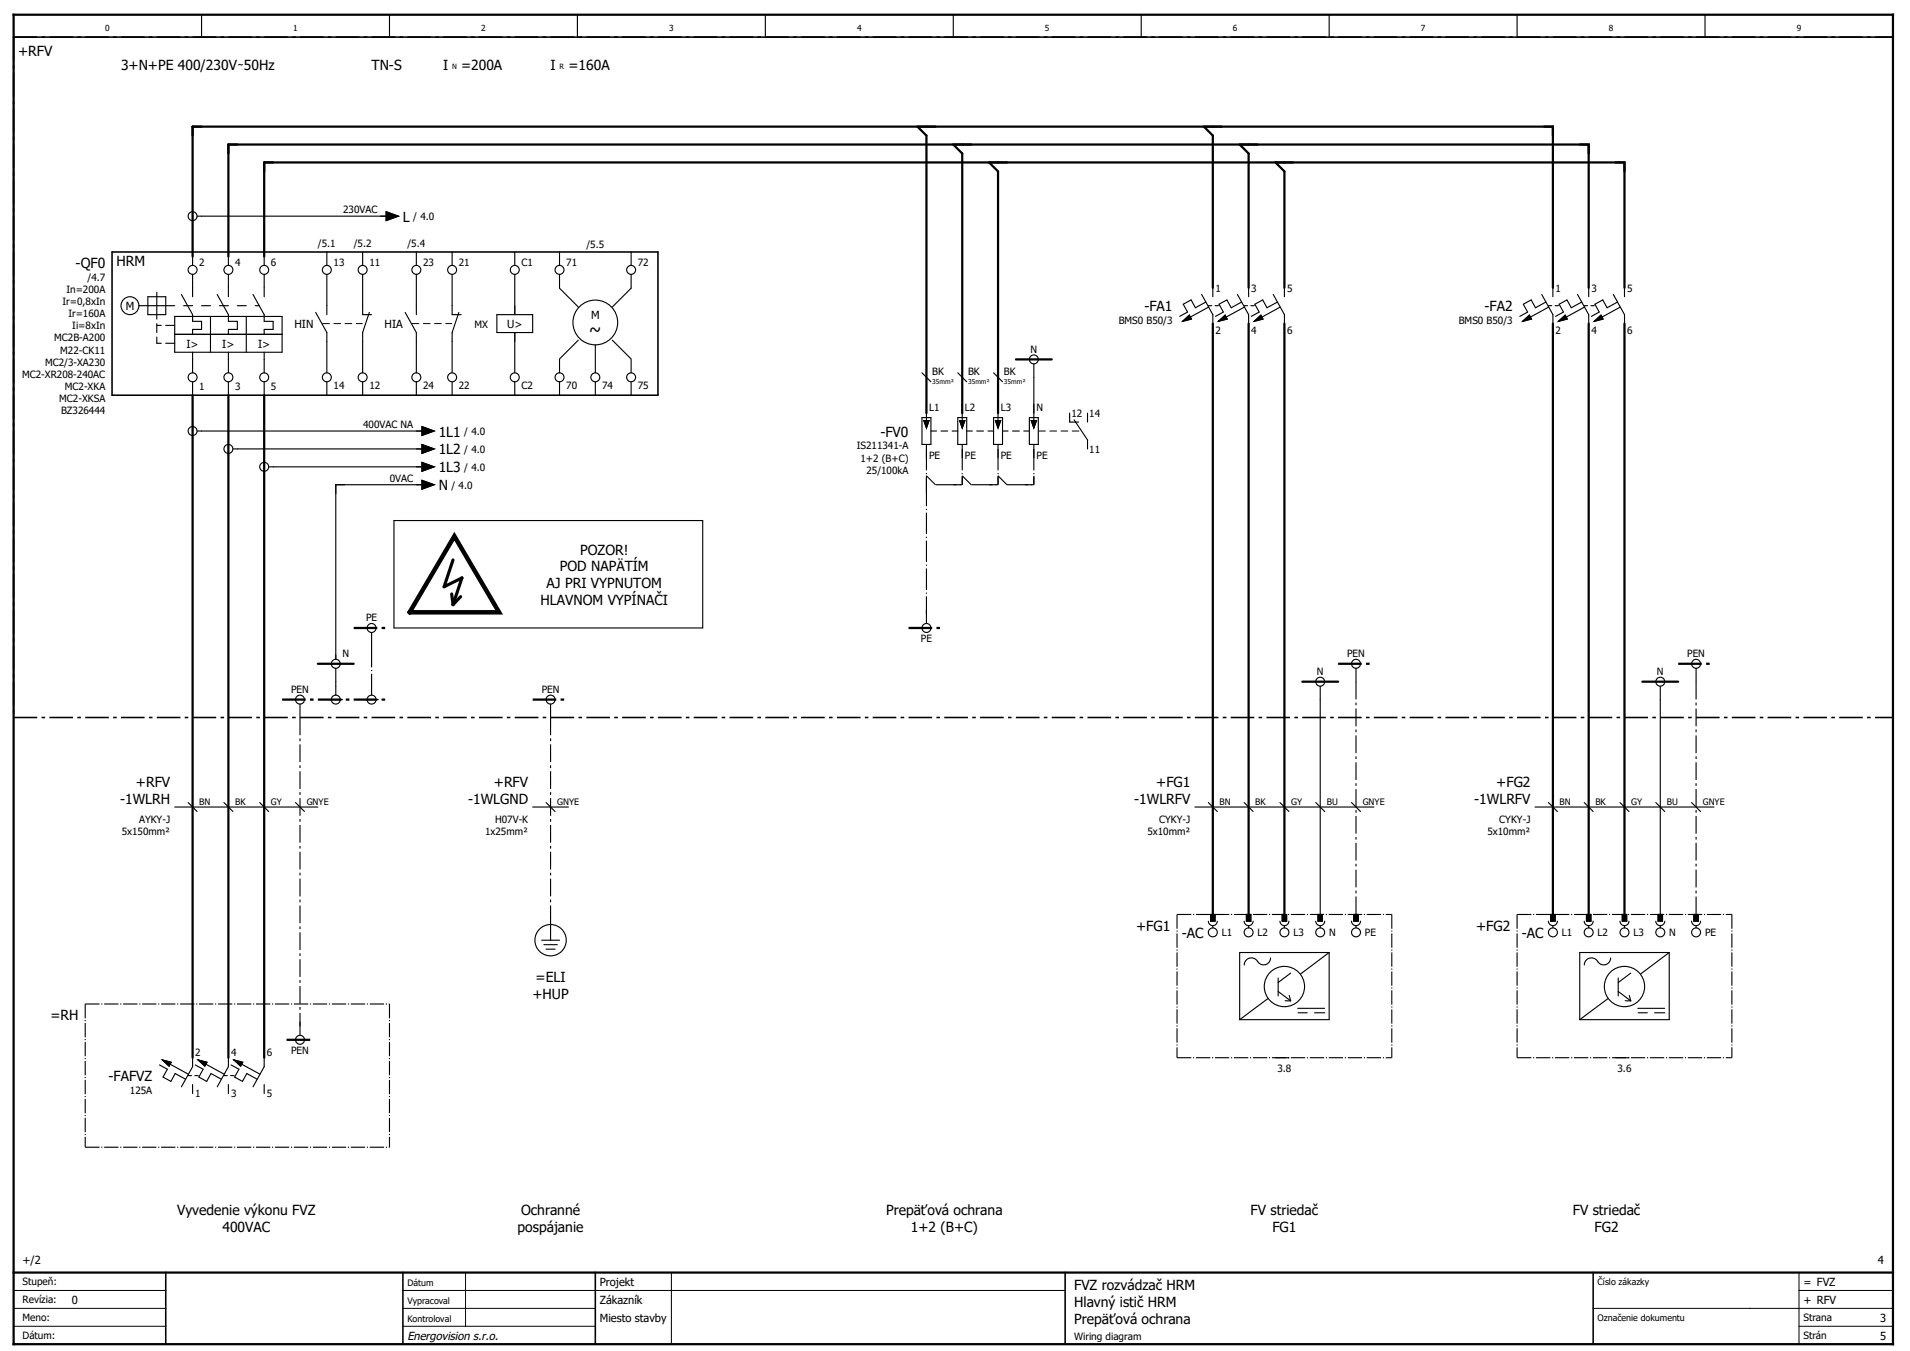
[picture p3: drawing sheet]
<svg xmlns="http://www.w3.org/2000/svg" width="297mm" height="210mm" viewBox="0 0 297 210" stroke-linecap="round" stroke-linejoin="round" font-family="sans-serif">
<path d="M72.4 197.8v8.4M104.4 197.8v11.1M279.7 197.8v11.1M2.1 203.4h23.7M2.1 200.6h23.7M2.1 206.2h23.7M62.7 203.4h29.9M62.7 200.6h102.9M62.7 206.2h29.9M247.7 203.4h46.7M279.7 200.6h14.7M279.7 206.2h14.7" fill="none" stroke="#000" stroke-width=".16"/>
<g fill="none" stroke="#000" stroke-width=".17">
<path d="M31.3 2.3v3.5M60.6 2.3v3.5M89.8 2.3v3.5M119 2.3v3.5M148.2 2.3v3.5M177.5 2.3v3.5M206.7 2.3v3.5M235.9 2.3v3.5M265.1 2.3v3.5M29.9 32.6v2M29.9 39.2v2.1M30.6 33.6h30"/>
<path d="M35.5 39.2v2.1M41.1 39.2v2.1M50.8 39.2v2.1M56.4 39.2v2.1M60 32.9l2 .7-2 .7zM64.7 39.2v2.1M70.3 39.2v2.1M80 39.2v2.1M87 39.2v2.1M98.1 39.2v2.1M21.6 47.5h5.6M23 46.1h2.8v2.8h-2.8z"/>
<path d="M24.4 50.6h.7M24.4 45.4v4.2M24.4 50.3v1.4M24.4 52.4v1h.7M25.8 50.6h1.4M25.8 53.4h1.4M27.2 49.2h16.7v5.6h-16.7zM27.2 52h16.7M28.2 45.8l1.7 3.1v1.1h1.4v1.2h-1.4v.8M28.6 47.5h1.3M29.9 42.6v3.5M29.9 54.8v3.2"/>
<path d="M29.9 59.3v2.1M31.3 47.5h1.4M32.7 49.2v5.6M33.8 45.8l1.7 3.1v1.1h1.4v1.2h-1.4v.8M34.1 47.5h1.4M35.5 42.6v3.5M35.5 54.8v3.2M35.5 59.3v2.1M36.9 47.5h1.4M38.3 49.2v5.6M39.3 45.8l1.8 3.1v1.1h1.4v1.2h-1.4v.8M39.7 47.5h.6"/>
<path d="M41.1 42.6v3.5M41.1 54.8v3.2M41.1 59.3v2.1M49.1 48.6l1.7 3.1v6.3M50.8 42.6v6.3M50.8 59.3v2.1M56.4 42.6v6.3h1.4M56.4 59.3v2.1M57.4 48.6l-1 3.1v6.3M63 48.6l1.7 3.1v6.3M64.7 42.6v6.3M64.7 59.3v2.1"/>
<path d="M70.3 42.6v6.3h1.4M70.3 59.3v2.1M71.3 48.6l-1 3.1v6.3M77.3 48.9h5.5v2.8h-5.5zM80 42.6v6.3M80 51.7v6.3M80 59.3v2.1M87 42.6v2.2l2.9 2.9M87 59.3v2.1M89.9 52.9l-2.9 2.9v2.2M92.6 53.6v4.4M92.6 59.3v2.1"/>
<path d="M95.2 52.9l2.9 2.9v2.2M98.1 42.6v2.2l-2.9 2.9M98.1 59.3v2.1M143.4 58l1.4 1.3M148.9 58l1.4 1.3M154.5 58l1.4 1.3M160.8 56.6v8.8M183.9 50l1-1 .4 .6zM186.9 45.8l1.7 3.1v1.4M187.5 46.9l-1.6 .9-.7-1.2-1.2 .7 .7 1.2-1.3 .7M187.9 47.5h.5M187.9 47.7l-2.8 1.6"/>
<path d="M188.6 44.7v1.4M188.9 47.5h.6M189.4 50l1.1-1 .3 .6zM192.4 45.8l1.8 3.1v1.4M193.1 46.9l-1.7 .9-.6-1.2-1.2 .7 .6 1.2-1.2 .7M193.5 47.5h.5M193.5 47.7l-2.8 1.6M194.2 44.7v1.4M194.5 47.5h.5M195 50l1.1-1 .3 .6zM198 45.8l1.7 3.1v1.4M198.6 46.9l-1.6 .9-.7-1.2-1.2 .7 .7 1.2-1.2 .7"/>
<path d="M199.1 47.7l-2.9 1.6M199.7 44.7v1.4M236.8 50l1-1 .3 .6zM239.7 45.8l1.8 3.1v1.4M240.4 46.9l-1.6 .9-.7-1.2-1.2 .7 .6 1.2-1.2 .7M240.8 47.5h.5M240.8 47.7l-2.8 1.6M241.5 44.7v1.4M241.8 47.5h.5M242.3 50l1.1-1 .3 .6zM245.3 45.8l1.7 3.1v1.4M246 46.9l-1.7 .9-.6-1.2-1.3 .7 .7 1.2-1.2 .7"/>
<path d="M246.3 47.5h.6M246.4 47.7l-2.9 1.6M247 44.7v1.4M247.4 47.5h.5M247.9 50l1-1 .4 .6zM250.9 45.8l1.7 3.1v1.4M251.5 46.9l-1.6 .9-.7-1.2-1.2 .7 .7 1.2-1.2 .7M252 47.7l-2.9 1.6M252.6 44.7v1.4M29.9 66v2M30.6 67h35.5M35.5 68.7v2.1"/>
<path d="M36.2 69.8h29.9M41.1 71.5v2.1M41.8 72.6h24.3M65.6 66.3l1.9 .7-1.9 .7zM65.6 69.1l1.9 .7-1.9 .7zM65.6 71.9l1.9 .7-1.9 .7zM65.6 74.7l1.9 .6-1.9 .7zM66.1 75.3h-13.9v27.2M143.4 64.9h1.4v4.2h-1.4zM143.6 65.4h.9l-.4 1.1zM144.1 62.8v2.6M144.1 69.1v2.1"/>
<path d="M144.8 67h.8M146.3 67h1.1M148.1 67h.8M148.9 64.9h1.4v4.2h-1.4zM149.2 65.4h.8l-.4 1.1zM149.6 62.8v2.6M149.6 69.1v2.1M150.3 67h.9M151.9 67h1M153.6 67h.9M154.5 64.9h1.4v4.2h-1.4zM154.8 65.4h.8l-.4 1.1z"/>
<path d="M155.2 62.8v2.6M155.2 69.1v2.1M155.9 67h.9M157.5 67h1M159.2 67h.9M160.1 64.9h1.4v4.2h-1.4zM160.3 65.4h.9l-.4 1.1zM160.8 69.1v2.1M166.3 64.2v1.4h1.4M167 65.3l2.1 3.1v1.4M169.1 64.2v1.4M57.8 98.3v2.1"/>
<path d="M61.3 80.9h48v16.7h-48zM144.1 94.8v2.1M46.6 109.4v2.1M51.2 108.7h2.1M52.2 103.9v4.2M56.7 108.7h2.1M57.8 106.7v1.4M85.6 109.4v2.1M205.3 106.7v35.4M210.9 103.9v2.1M258.2 106.7v35.4M263.7 103.9v2.1"/>
<path d="M27.2 125.4h22.2M29.3 124.8l1.3 1.3M34.8 124.8l1.4 1.3M40.4 124.8l1.4 1.3M46 124.8l1.3 1.3M82.8 125.4h5.6M84.9 124.8l1.4 1.3M185.8 125.4h27.8M187.9 124.8l1.4 1.3M193.5 124.8l1.4 1.3M199 124.8l1.4 1.3M204.6 124.8l1.4 1.3"/>
<path d="M210.2 124.8l1.4 1.3M238.7 125.4h27.8M240.8 124.8l1.4 1.3M246.3 124.8l1.4 1.3M251.9 124.8l1.4 1.3M257.5 124.8l1.4 1.3M263 124.8l1.4 1.3M46.6 158.8v2.1M84.2 146.1h2.8M84.6 146.8h2.1M84.9 147.5h1.4M85.6 142.1v4"/>
<path d="M187.9 143.2a.7 .7 0 0 0 .7 .7 .7 .7 0 0 0 .7-.7M188.2 142.1h.7v1.1h-.7zM188.6 143.9v.3M193.5 143.2a.7 .7 0 0 0 .7 .7 .7 .7 0 0 0 .7-.7M193.8 142.1h.7v1.1h-.7zM194.2 143.9v.3M197.1 155.2l-4.3 3.3M197.6 148.9a1.08 1.08 0 0 1-.8 1 1.08 1.08 0 0 1-1.2-.5 1.11 1.11 0 0 0-1.3-.5 1.11 1.11 0 0 0-.8 1.1M198.7 152v2.8M198.7 154.1l2 1.5M199 143.2a.7 .7 0 0 0 .7 .7 .7 .7 0 0 0 .7-.7M199.4 142.1h.7v1.1h-.7z"/>
<path d="M199.7 143.9v.3M199.8 155.6h.9M200.5 154.7l.2 .9M200.7 151.3l-2 1.4M201.8 157.4h1.5M201.8 156.7h4.2M204.4 157.4h1.6M204.6 143.2a.7 .7 0 0 0 .7 .7 .7 .7 0 0 0 .7-.7M204.9 142.1h.7v1.1h-.7zM205.3 143.9v.3M206.7 148.1v10.4h-13.9M206.7 148.1l-4.5 3.3"/>
<path d="M206.7 148.1h-13.9v10.4M210.2 143.2a.7 .7 0 0 0 .7 .7 .7 .7 0 0 0 .7-.7M210.5 142.1h.7v1.1h-.7zM210.9 143.9v.3M240.8 143.2a.7 .7 0 0 0 .7 .7 .7 .7 0 0 0 .7-.7M241.1 142.1h.7v1.1h-.7zM241.5 143.9v.3M246.3 143.2a.7 .7 0 0 0 .7 .7 .7 .7 0 0 0 .7-.7M246.7 142.1h.7v1.1h-.7zM247 143.9v.3M250 155.2l-4.4 3.3M250.4 148.9a1.08 1.08 0 0 1-.8 1 1.08 1.08 0 0 1-1.2-.5 1.11 1.11 0 0 0-1.2-.5 1.11 1.11 0 0 0-.8 1.1"/>
<path d="M251.6 152v2.8M251.6 154.1l2 1.5M251.9 143.2a.7 .7 0 0 0 .7 .7 .7 .7 0 0 0 .7-.7M252.3 142.1h.7v1.1h-.7zM252.6 143.9v.3M252.7 155.6h.9M253.4 154.7l.2 .9M253.6 151.3l-2 1.4M254.7 157.4h1.5M254.7 156.7h4.2M257.3 157.4h1.6M257.5 143.2a.7 .7 0 0 0 .7 .7 .7 .7 0 0 0 .7-.7"/>
<path d="M257.8 142.1h.7v1.1h-.7zM258.2 143.9v.3M259.6 148.1v10.4h-14M259.6 148.1l-4.5 3.3M259.6 148.1h-14v10.4M263 143.2a.7 .7 0 0 0 .7 .7 .7 .7 0 0 0 .7-.7M263.4 142.1h.7v1.1h-.7zM263.7 143.9v.3M24.8 165.5l1.2 .7-.6 1.2 1.2 .7 .6-1.2 1.7 .9M25.2 164.8l1.4 .3-.3 .6zM26.5 165.4l2.8 1.6M29.3 167.2h.5"/>
<path d="M29.9 168.6v1.4M29.9 164.4v1.4l-1.7 3.1M30.3 167.2h.5M30.4 165.5l1.2 .7-.7 1.2 1.2 .7 .7-1.2 1.6 .9M30.8 164.8l1.4 .3-.3 .6zM32 165.4l2.9 1.6M34.8 167.2h.5M35.5 168.6v1.4M35.5 164.4v1.4l-1.7 3.1M35.9 167.2h.5M35.9 165.5l1.3 .7-.7 1.2 1.2 .7 .7-1.2 1.6 .9M36.4 164.8l1.4 .3-.4 .6z"/>
<path d="M37.6 165.4l2.8 1.6M41.1 168.6v1.4M41.1 164.4v1.4l-1.8 3.1M198.3 164.4h2.1M251.2 164.4h2.1"/>
<circle cx="29.9" cy="33.6" r=".7"/>
<circle cx="20.2" cy="47.5" r="1.39"/>
<circle cx="29.9" cy="58.6" r=".7"/>
<circle cx="29.9" cy="42" r=".7"/>
<circle cx="35.5" cy="58.6" r=".7"/>
<circle cx="35.5" cy="42" r=".7"/>
<circle cx="41.1" cy="58.6" r=".7"/>
<circle cx="41.1" cy="42" r=".7"/>
<circle cx="50.8" cy="58.6" r=".7"/>
<circle cx="50.8" cy="42" r=".7"/>
<circle cx="56.4" cy="58.6" r=".7"/>
<circle cx="56.4" cy="42" r=".7"/>
<circle cx="64.7" cy="58.6" r=".7"/>
<circle cx="64.7" cy="42" r=".7"/>
<circle cx="70.3" cy="58.6" r=".7"/>
<circle cx="70.3" cy="42" r=".7"/>
<circle cx="80" cy="58.6" r=".7"/>
<circle cx="80" cy="42" r=".7"/>
<circle cx="87" cy="58.6" r=".7"/>
<circle cx="87" cy="42" r=".7"/>
<circle cx="92.6" cy="50.1" r="3.5"/>
<circle cx="92.6" cy="58.6" r=".7"/>
<circle cx="98.1" cy="58.6" r=".7"/>
<circle cx="98.1" cy="42" r=".7"/>
<circle cx="160.8" cy="55.9" r=".7"/>
<circle cx="29.9" cy="67" r=".7"/>
<circle cx="35.5" cy="69.8" r=".7"/>
<circle cx="41.1" cy="72.6" r=".7"/>
<circle cx="57.8" cy="97.6" r=".7"/>
<circle cx="144.1" cy="97.6" r=".7"/>
<circle cx="46.6" cy="108.7" r=".7"/>
<circle cx="52.2" cy="108.7" r=".7"/>
<circle cx="52.2" cy="103.2" r=".7"/>
<circle cx="57.8" cy="108.7" r=".7"/>
<circle cx="85.6" cy="108.7" r=".7"/>
<circle cx="205.3" cy="106" r=".7"/>
<circle cx="210.9" cy="103.2" r=".7"/>
<circle cx="258.2" cy="106" r=".7"/>
<circle cx="263.7" cy="103.2" r=".7"/>
<circle cx="85.6" cy="146.1" r="2.44"/>
<circle cx="188.6" cy="144.9" r=".7"/>
<circle cx="194.2" cy="144.9" r=".7"/>
<circle cx="199.7" cy="153.3" r="3.1"/>
<circle cx="199.7" cy="144.9" r=".7"/>
<circle cx="205.3" cy="144.9" r=".7"/>
<circle cx="210.9" cy="144.9" r=".7"/>
<circle cx="241.5" cy="144.9" r=".7"/>
<circle cx="247" cy="144.9" r=".7"/>
<circle cx="252.6" cy="153.3" r="3.1"/>
<circle cx="252.6" cy="144.9" r=".7"/>
<circle cx="258.2" cy="144.9" r=".7"/>
<circle cx="263.7" cy="144.9" r=".7"/>
<circle cx="46.6" cy="161.6" r=".7"/>
</g>
<path d="M2.1 5.8h292.3M17.4 39.2h84.9v22.2h-84.9zM25.8 197.8v11.1M62.7 197.8v11.1M92.6 197.8v11.1M165.6 197.8v11.1M247.7 197.8v11.1" fill="none" stroke="#000" stroke-width=".24"/>
<g fill="none" stroke="#000" stroke-width=".35">
<path d="M2.1 2.3h292.3v206.6h-292.3zM142.7 19.7l1.4 1.4v43.1M187.2 19.7l1.4 1.4v23.6M188.6 19.7h52.9v25M190 19.7h-160.1v20.2M240.1 19.7h1.4v1.4M148.2 22.5l1.4 1.4v40.3M153.8 25.3l1.4 1.3v37.6M192.8 22.5l1.4 1.4v20.8M194.2 22.5h52.8v22.2M195.5 22.5h-160v17.4M198.3 25.3l1.4 1.3v18.1"/>
<path d="M199.7 25.3h52.9v19.4M201.1 25.3h-160v14.6M245.6 22.5h1.4v1.4M251.2 25.3h1.4v1.3M158 55.9h5.5M188.6 50.3v91.8M194.2 50.3v91.8M199.7 50.3v91.8M241.5 50.3v91.8M247 50.3v91.8M252.6 50.3v91.8M29.9 61.4v103"/>
<path d="M35.5 61.4v103M41.1 61.4v103M49.4 103.2h5.6M202.5 106h5.6M255.4 106h5.6M2.1 197.8h292.3"/>
</g>
<g fill="none" stroke="#000" stroke-width=".17" stroke-dasharray="3.3 .4 .2 .4" stroke-linecap="butt">
<path d="M144.1 69.8v5.5M144.1 75.3v20.2M144.1 74v2.7M144.1 74l1.4 1.3M145.5 75.3h4.1M148.2 75.3h1.4M149.6 69.8v5.5M149.6 74v1.3M149.6 74l1.4 1.3M151 75.3h4.2M153.8 75.3h1.4M155.2 69.8v5.5"/>
<path d="M155.2 74v1.3M155.2 74l1.4 1.3M156.6 75.3h4.2M159.4 75.3h1.4M160.8 69.8v5.5M160.8 74v1.3M57.8 100.4v6.3"/>
</g>
<path d="M46.6 111.5v48M85.6 111.5v30.6M210.9 106v36.1M263.7 106v36.1" fill="none" stroke="#000" stroke-width=".17" stroke-dasharray="2.8 .5 .4 .5" stroke-linecap="butt"/>
<path d="M50.1 50.3h6.3M64 50.3h6.3M161.5 67h6.9" fill="none" stroke="#000" stroke-width=".16" stroke-dasharray="1.1 .6" stroke-linecap="butt"/>
<path d="M55 97.6h5.6M141.3 97.6h5.5M43.9 108.7h16.7M82.8 108.7h5.6M208.1 103.2h5.5M261 103.2h5.5M44.6 161.6h4.1" fill="none" stroke="#000" stroke-width=".35" stroke-dasharray="3.7 .7 .6 .7" stroke-linecap="butt"/>
<path d="M70.7 83.4l6.9 11.8h-13.9z" fill="none" stroke="#000" stroke-width=".7"/>
<path d="M70.2 92.3l.2 1.7M70.4 87l-1.3 4.2 2.7-1.4-1.4 4.2M71.6 92.7l-1.2 1.3" fill="none" stroke="#000" stroke-width=".49"/>
<path d="M2.1 5.8h292.3M2.1 5.8v105.7M294.4 5.8v105.7M2.1 111.5h292.3" fill="none" stroke="#000" stroke-width=".24" stroke-dasharray="3.7 .7 .6 .7" stroke-linecap="butt"/>
<path d="M13.2 156.1h47.4M13.2 156.1v22.2M60.6 156.1v22.2M183 142.1h33.4M183 142.1v22.3M216.4 142.1v22.3M235.9 142.1h33.4M235.9 142.1v22.3M269.3 142.1v22.3M13.2 178.3h47.4M183 164.4h33.4M235.9 164.4h33.4" fill="none" stroke="#000" stroke-width=".17" stroke-dasharray="2.2 .3 .2 .3" stroke-linecap="butt"/>
<g fill="#000" stroke="#000" stroke-width=".16">
<path d="M60 32.9l2 .7-2 .7zM183.9 50l1-1 .4 .6zM189.4 50l1.1-1 .3 .6zM195 50l1.1-1 .3 .6zM236.8 50l1-1 .3 .6zM242.3 50l1.1-1 .3 .6zM247.9 50l1-1 .4 .6zM65.6 66.3l1.9 .7-1.9 .7zM65.6 69.1l1.9 .7-1.9 .7zM65.6 71.9l1.9 .7-1.9 .7zM65.6 74.7l1.9 .6-1.9 .7zM143.6 65.4h.9l-.4 1.1z"/>
<path d="M149.2 65.4h.8l-.4 1.1zM154.8 65.4h.8l-.4 1.1zM160.3 65.4h.9l-.4 1.1zM188.2 142.1h.7v1.1h-.7zM193.8 142.1h.7v1.1h-.7zM199.4 142.1h.7v1.1h-.7zM204.9 142.1h.7v1.1h-.7zM210.5 142.1h.7v1.1h-.7zM241.1 142.1h.7v1.1h-.7zM246.7 142.1h.7v1.1h-.7zM252.3 142.1h.7v1.1h-.7zM257.8 142.1h.7v1.1h-.7z"/>
<path d="M263.4 142.1h.7v1.1h-.7zM25.2 164.8l1.4 .3-.3 .6zM30.8 164.8l1.4 .3-.3 .6zM36.4 164.8l1.4 .3-.4 .6z"/>
</g>
<text font-size="2.6" x="91.6" y="52">~</text>
<g font-size="2.2">
<text x="2.8" y="8.6">+RFV</text>
<text x="18.8" y="10.9">3+N+PE 400/230V∼50Hz</text>
<text x="57.8" y="10.9">TN-S</text>
<text x="68.9" y="10.9">I</text>
<text x="71.7" y="10.9">=200A</text>
<text x="85.6" y="10.9">I</text>
<text x="88.4" y="10.9">=160A</text>
<text x="62.7" y="34.5">L</text>
<text x="11.8" y="41.7">-QF0</text>
<text x="18.1" y="41.3">HRM</text>
<text x="177.9" y="48.4">-FA1</text>
<text x="230.8" y="48.4">-FA2</text>
<text x="68.2" y="67.9">1L1</text>
<text x="68.2" y="70.6">1L2</text>
<text x="136.9" y="67.9">-FV0</text>
<text x="68.2" y="73.4">1L3</text>
<text x="68.2" y="76.2">N</text>
<text x="87.1" y="88.8">POD NAPÄTÍM</text>
<text x="90.2" y="86.2">POZOR!</text>
<text x="84.1" y="94">HLAVNOM VYPÍNAČI</text>
<text x="85" y="91.4">AJ PRI VYPNUTOM</text>
<text x="18.7" y="125">-1WLRH</text>
<text x="21.1" y="122.4">+RFV</text>
<text x="72.8" y="125">-1WLGND</text>
<text x="76.8" y="122.4">+RFV</text>
<text x="176.4" y="125">-1WLRFV</text>
<text x="179.8" y="122.4">+FG1</text>
<text x="229.2" y="125">-1WLRFV</text>
<text x="232.7" y="122.4">+FG2</text>
<text x="176.7" y="144.7">+FG1</text>
<text x="183.8" y="145.8">-AC</text>
<text x="229.5" y="144.7">+FG2</text>
<text x="236.6" y="145.8">-AC</text>
<text x="82.8" y="155.3">+HUP</text>
<text x="83.3" y="152.7">=ELI</text>
<text x="7.8" y="158.6">=RH</text>
<text x="16.9" y="168.1">-FAFVZ</text>
<text x="27.5" y="188.8">Vyvedenie výkonu FVZ</text>
<text x="34.6" y="191.4">400VAC</text>
<text x="80.5" y="191.4">pospájanie</text>
<text x="81" y="188.8">Ochranné</text>
<text x="137.8" y="188.8">Prepäťová ochrana</text>
<text x="141.6" y="191.4">1+2 (B+C)</text>
<text x="194.5" y="188.8">FV striedač</text>
<text x="197.9" y="191.4">FG1</text>
<text x="244.6" y="188.8">FV striedač</text>
<text x="247.9" y="191.4">FG2</text>
<text x="167" y="200.6">FVZ rozvádzač HRM</text>
<text x="167" y="203.2">Hlavný istič HRM</text>
<text x="167" y="205.8">Prepäťová ochrana</text>
</g>
<text font-size="1.8" x="63.3" y="208.2">Energovision s.r.o.</text>
<g font-size="1.7">
<text x="19.5" y="48.2">M</text>
<text x="45.8" y="51">HIN</text>
<text x="59.8" y="51">HIA</text>
<text x="78.9" y="51">U&gt;</text>
<text x="91.9" y="49.6">M</text>
<text x="29" y="54">I&gt;</text>
<text x="34.6" y="54">I&gt;</text>
<text x="40.1" y="54.1">I&gt;</text>
<text x="3.5" y="196.4">+/2</text>
<text x="292" y="196.4">4</text>
<text x="11.2" y="202.7">0</text>
<text x="93.3" y="199.9">Projekt</text>
<text x="93.3" y="202.7">Zákazník</text>
<text x="280.4" y="199.9">= FVZ</text>
<text x="280.4" y="202.7">+ RFV</text>
<text x="93.3" y="205.5">Miesto stavby</text>
<text x="292.4" y="205.5">3</text>
<text x="292.4" y="208.2">5</text>
</g>
<g font-size="1.6">
<text x="53.4" y="33.2">230VAC</text>
<text x="64.3" y="34.2">/ 4.0</text>
<text x="31" y="41.3">2</text>
<text x="36.6" y="41.3">4</text>
<text x="42.1" y="41.3">6</text>
<text x="49.4" y="38.4">/5.1</text>
<text x="51.9" y="41.3">13</text>
<text x="55" y="38.4">/5.2</text>
<text x="57.4" y="41.3">11</text>
<text x="63.4" y="38.4">/5.4</text>
<text x="65.8" y="41.3">23</text>
<text x="71.3" y="41.3">21</text>
<text x="81.1" y="41.3">C1</text>
<text x="88" y="41.3">71</text>
<text x="91.2" y="38.5">/5.5</text>
<text x="99.2" y="41.3">72</text>
<text x="9.7" y="47.4">Ir=0,8xIn</text>
<text x="10.3" y="45.6">In=200A</text>
<text x="13.6" y="43.7">/4.7</text>
<text x="189" y="45.4">1</text>
<text x="194.6" y="45.4">3</text>
<text x="200.1" y="45.4">5</text>
<text x="241.9" y="45.4">1</text>
<text x="247.5" y="45.4">3</text>
<text x="253" y="45.4">5</text>
<text x="8.4" y="53.1">MC2B-A200</text>
<text x="10.6" y="49.3">Ir=160A</text>
<text x="11.2" y="51.2">Ii=8xIn</text>
<text x="73.8" y="50.9">MX</text>
<text x="174" y="50.4">BMS0 B50/3</text>
<text x="189" y="51.9">2</text>
<text x="194.6" y="51.9">4</text>
<text x="200.1" y="51.9">6</text>
<text x="226.8" y="50.4">BMS0 B50/3</text>
<text x="241.9" y="51.9">2</text>
<text x="247.5" y="51.9">4</text>
<text x="253" y="51.9">6</text>
<text x="3.4" y="58.7">MC2-XR208-240AC</text>
<text x="7" y="56.8">MC2/3-XA230</text>
<text x="9.4" y="55">M22-CK11</text>
<text x="145" y="58.3">BK</text>
<text x="150.5" y="58.3">BK</text>
<text x="156.1" y="58.3">BK</text>
<text x="160.2" y="54.8">N</text>
<text x="9.2" y="62.5">MC2-XKSA</text>
<text x="9.5" y="64.3">BZ326444</text>
<text x="10.1" y="60.6">MC2-XKA</text>
<text x="31" y="60.6">1</text>
<text x="36.6" y="60.6">3</text>
<text x="42.1" y="60.6">5</text>
<text x="51.9" y="60.4">14</text>
<text x="57.4" y="60.4">12</text>
<text x="65.8" y="60.4">24</text>
<text x="71.3" y="60.4">22</text>
<text x="81.1" y="60.4">C2</text>
<text x="88" y="60.4">70</text>
<text x="93.6" y="60.4">74</text>
<text x="99.2" y="60.4">75</text>
<text x="144.5" y="63.9">L1</text>
<text x="150" y="63.9">L2</text>
<text x="155.6" y="63.9">L3</text>
<text x="161.2" y="63.9">N</text>
<text x="166.6" y="64.9">12</text>
<text x="169.4" y="64.9">14</text>
<text x="56.5" y="66.6">400VAC NA</text>
<text x="72.2" y="67.6">/ 4.0</text>
<text x="72.2" y="70.4">/ 4.0</text>
<text x="133.2" y="69.9">IS211341-A</text>
<text x="133.8" y="71.7">1+2 (B+C)</text>
<text x="144.5" y="71.3">PE</text>
<text x="150" y="71.3">PE</text>
<text x="155.6" y="71.3">PE</text>
<text x="161.2" y="71.3">PE</text>
<text x="169.4" y="70.4">11</text>
<text x="60.6" y="74.9">0VAC</text>
<text x="70.2" y="76">/ 4.0</text>
<text x="72.2" y="73.2">/ 4.0</text>
<text x="134.7" y="73.6">25/100kA</text>
<text x="56.9" y="96.6">PE</text>
<text x="143.2" y="99.9">PE</text>
<text x="45.3" y="107.7">PEN</text>
<text x="53.3" y="102.1">N</text>
<text x="84.2" y="107.7">PEN</text>
<text x="204.8" y="104.9">N</text>
<text x="209.5" y="102.2">PEN</text>
<text x="257.7" y="104.9">N</text>
<text x="262.4" y="102.2">PEN</text>
<text x="18.9" y="129.8">5x150mm²</text>
<text x="21.6" y="127.9">AYKY-J</text>
<text x="75.4" y="129.8">1x25mm²</text>
<text x="77" y="127.9">H07V-K</text>
<text x="178.4" y="129.8">5x10mm²</text>
<text x="180.3" y="127.9">CYKY-J</text>
<text x="231.3" y="129.8">5x10mm²</text>
<text x="233.1" y="127.9">CYKY-J</text>
<text x="190" y="145.5">L1</text>
<text x="195.5" y="145.5">L2</text>
<text x="201.1" y="145.5">L3</text>
<text x="206.7" y="145.5">N</text>
<text x="212.2" y="145.5">PE</text>
<text x="242.9" y="145.5">L1</text>
<text x="248.4" y="145.5">L2</text>
<text x="254" y="145.5">L3</text>
<text x="259.6" y="145.5">N</text>
<text x="265.1" y="145.5">PE</text>
<text x="30.4" y="164.1">2</text>
<text x="35.9" y="164.1">4</text>
<text x="41.5" y="164.1">6</text>
<text x="45.3" y="163.9">PEN</text>
<text x="198.6" y="166.7">3.8</text>
<text x="251.5" y="166.7">3.6</text>
<text x="20.2" y="170.1">125A</text>
<text x="30.4" y="170.6">1</text>
<text x="35.9" y="170.6">3</text>
<text x="41.5" y="170.6">5</text>
<text x="3.5" y="202.6">Revízia:</text>
<text x="3.5" y="199.8">Stupeň:</text>
<text x="3.5" y="208.2">Dátum:</text>
<text x="3.5" y="205.4">Meno:</text>
<text x="167" y="208.2">Wiring diagram</text>
<text x="280.4" y="205.4">Strana</text>
<text x="280.4" y="208.2">Strán</text>
</g>
<g font-size="1.4">
<text x="31" y="125.1">BN</text>
<text x="36.6" y="125.1">BK</text>
<text x="42.1" y="125.1">GY</text>
<text x="47.7" y="125.1">GNYE</text>
<text x="86.7" y="125.1">GNYE</text>
<text x="189.6" y="125.1">BN</text>
<text x="195.2" y="125.1">BK</text>
<text x="200.8" y="125.1">GY</text>
<text x="206.3" y="125.1">BU</text>
<text x="211.9" y="125.1">GNYE</text>
<text x="242.5" y="125.1">BN</text>
<text x="248.1" y="125.1">BK</text>
<text x="253.6" y="125.1">GY</text>
<text x="259.2" y="125.1">BU</text>
<text x="264.8" y="125.1">GNYE</text>
<text x="63.3" y="199.9">Dátum</text>
<text x="63.3" y="202.7">Vypracoval</text>
<text x="248.4" y="199.7">Číslo zákazky</text>
<text x="63.3" y="205.5">Kontroloval</text>
<text x="248.4" y="205.3">Označenie dokumentu</text>
</g>
<g font-size="1.3">
<text x="16.4" y="4.8">0</text>
<text x="45.6" y="4.8">1</text>
<text x="74.8" y="4.8">2</text>
<text x="104" y="4.8">3</text>
<text x="133.3" y="4.8">4</text>
<text x="162.5" y="4.8">5</text>
<text x="191.7" y="4.8">6</text>
<text x="220.9" y="4.8">7</text>
<text x="250.2" y="4.8">8</text>
<text x="279.4" y="4.8">9</text>
</g>
<g font-size="1.1">
<text x="70.3" y="10.7">N</text>
<text x="87" y="10.7">R</text>
</g>
<g font-size="1">
<text x="145" y="59.7">35mm²</text>
<text x="150.5" y="59.7">35mm²</text>
<text x="156.1" y="59.7">35mm²</text>
</g>
</svg>
